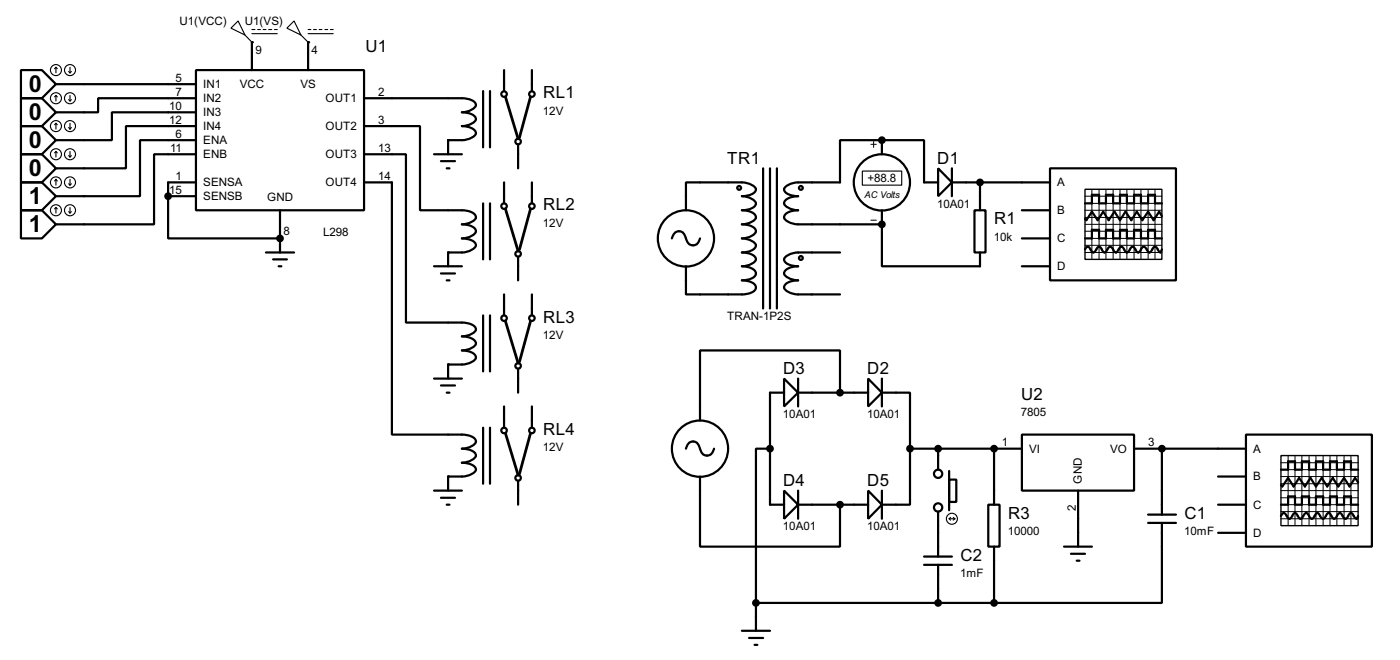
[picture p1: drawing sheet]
<svg xmlns="http://www.w3.org/2000/svg" width="254mm" height="120mm" viewBox="0 0 254 120" stroke-linecap="round" stroke-linejoin="round" font-family="sans-serif">
<g fill="#000">
<circle cx="45.7" cy="7.7" r=".2"/>
<circle cx="55.9" cy="7.7" r=".2"/>
<circle cx="30.5" cy="35.6" r=".2"/>
<circle cx="81.3" cy="25.4" r=".2"/>
<circle cx="160" cy="25.4" r=".2"/>
<circle cx="50.8" cy="43.2" r=".2"/>
<circle cx="81.3" cy="45.8" r=".2"/>
<circle cx="160" cy="40.7" r=".2"/>
<circle cx="81.3" cy="66.1" r=".2"/>
<circle cx="81.3" cy="86.4" r=".2"/>
<circle cx="180.4" cy="81.3" r=".2"/>
<circle cx="210.8" cy="81.3" r=".2"/>
</g>
<g fill="none" stroke="#000" stroke-width=".4">
<path d="M3.8 12.7h3.8l2.6 2.6-2.6 2.5h-3.8zM3.8 17.8h3.8l2.6 2.6-2.6 2.5h-3.8zM10.2 15.3h25.4M35.6 12.7h30.5v25.4h-30.5zM35.6 17.8h-17.8v2.6h-7.6M45.7 7.7v5M55.9 7.7v5M66.1 17.8h17.7a3.2 3.2 0 0 1 2.5 .9 .89 .89 0 0 1-.7 1.2l-1.2 .4-.6 .1a3.2 3.2 0 0 1 2.5 .8 .86 .86 0 0 1-.7 1.2l-1.2 .4-.6 .1a2.33 2.33 0 0 1 2.6 1.3 2.68 2.68 0 0 1-2.6 1.2h-2.5v2.6M87.7 16.5v10.2M88.9 16.5v10.2M91.5 12.7v3.8M96.5 12.7v3.8"/>
<path d="M3.8 22.9h3.8l2.6 2.5-2.6 2.6h-3.8zM3.8 28h3.8l2.6 2.5-2.6 2.6h-3.8zM3.8 33.1h3.8l2.6 2.5-2.6 2.5h-3.8zM3.8 38.1h3.8l2.6 2.6-2.6 2.5h-3.8zM30.5 35.6v7.6h20.3M30.5 35.6h5.1M35.6 25.4h-10.2v10.2h-15.2M35.6 28h-7.6v12.7h-17.8M35.6 20.4h-15.3v5h-10.1M35.6 22.9h-12.7v7.6h-12.7M35.6 33.1h-5.1v2.5M50.8 38.1v7.7"/>
<path d="M66.1 22.9h10.1v15.2h5.1a8.4 8.4 0 0 1 4.3 .4 .89 .89 0 0 1 .8 .8 .89 .89 0 0 1-.8 .9l-1.2 .4-.6 .1a3.2 3.2 0 0 1 2.5 .8 .9 .9 0 0 1-.7 1.3l-1.2 .3-.6 .1a3.2 3.2 0 0 1 2.5 .9 .89 .89 0 0 1-.7 1.2 6.7 6.7 0 0 1-4.3 .5v2.5M66.1 28h7.6v30.5h7.6a8.6 8.6 0 0 1 4.3 .3 .87 .87 0 0 1 .7 1.2 3.2 3.2 0 0 1-2.5 1 2.33 2.33 0 0 1 2.6 1.3 2.68 2.68 0 0 1-2.6 1.2 3.1 3.1 0 0 1 2.5 .9 .88 .88 0 0 1-.7 1.2 7.1 7.1 0 0 1-4.3 .5v2.5M66.1 33.1h5v45.7h10.2a8.6 8.6 0 0 1 4.3 .3 .88 .88 0 0 1 .7 1.2 3.1 3.1 0 0 1-2.5 1 3.2 3.2 0 0 1 2.5 .9 .89 .89 0 0 1-.7 1.2l-1.2 .4-.6 .1a3.2 3.2 0 0 1 2.5 .8 .86 .86 0 0 1-.7 1.2 7.1 7.1 0 0 1-4.3 .5v2.5M78.8 28h5M80 29.2h2.6M81.1 30.5h.5M87.7 36.9v10.1M88.9 36.9v10.1M91.5 33.1v3.8M94 26.2v4.3M96.5 33.1v3.8M124.5 38.1v-5h10.1a2.68 2.68 0 0 1 2.6 1.2 1.47 1.47 0 0 1-1.4 1.1l-1.2 .2a2.7 2.7 0 0 1 2.6 1.3 1.47 1.47 0 0 1-1.4 1l-1.2 .2a3.1 3.1 0 0 1 2.5 .9 .88 .88 0 0 1-.7 1.2l-1.2 .4-.6 .1a3.2 3.2 0 0 1 2.5 .8 .9 .9 0 0 1-.7 1.3l-1.2 .3-.6 .1a2.68 2.68 0 0 1 2.6 1.3 2.33 2.33 0 0 1-2.6 1.3 3.2 3.2 0 0 1 2.5 .8 .86 .86 0 0 1-.7 1.2l-1.2 .4-.6 .1a2.33 2.33 0 0 1 2.6 1.3 1.47 1.47 0 0 1-1.4 1l-1.2 .2a3.1 3.1 0 0 1 2.5 .9 .93 .93 0 0 1-.7 1.3l-1.8 .4h-10.1v-5.1"/>
<path d="M138.5 30.5v25.4M139.7 30.5v25.4M141 30.5v25.4M160 25.4h-7.6v7.7h-7.6a2.68 2.68 0 0 0-2.5 1.2 1.47 1.47 0 0 0 1.3 1.1l1.2 .2a2.33 2.33 0 0 0-2.5 1.3 2.68 2.68 0 0 0 2.5 1.2 3.1 3.1 0 0 0-2.5 .9 .88 .88 0 0 0 .7 1.2l1.2 .4 .6 .1h15.2M160 25.4h7.7v7.7h2.5M160 25.4v2.6M160 38.1v2.6M170.2 30.5l2.5 2.6-2.5 2.5zM172.7 33.1h17.8M172.7 30.5v5.1M176.8 38.1h2v7.7h-2zM177.8 33.1v5"/>
<path d="M185.4 38.1h5.1M190.5 30.5h22.9v20.3h-22.9zM196.9 36.9h1.2v-1.6h1.3v1.6h1.3v-1.6h1.3v1.6h1.2v-1.6h1.3v1.6h1.3v-1.6h1.2v1.6h1.3v-1.6h1.3v1.6h1.2M210.8 39.2l-.5-.8-1 1.5-1-1.5-1 1.5-1-1.5-1 1.5-1.1-1.5-1 1.5-1-1.5-1 1.5-1-1.5-1 1.5-1.1-1.5-1 1.5-.2-.2M48.3 45.8h5.1M49.6 47h2.5M50.6 48.3h.5M78.8 48.3h5M80 49.6h2.6M81.1 50.8h.5M87.7 57.2v10.1M88.9 57.2v10.1"/>
<path d="M91.5 53.4v3.8M94 46.5v4.3M96.5 53.4v3.8M121.9 43.2a1.29 1.29 0 0 1 2-1.1l.6 1.1a1.28 1.28 0 0 0 1.2 1.3 1.28 1.28 0 0 0 1.3-1.3M152.4 45.8h-7.6a2.68 2.68 0 0 0-2.5 1.2 1.47 1.47 0 0 0 1.3 1.1l1.2 .2a2.33 2.33 0 0 0-2.5 1.3 2.68 2.68 0 0 0 2.5 1.2 3.1 3.1 0 0 0-2.5 .9 .88 .88 0 0 0 .7 1.2l1.2 .4 .6 .1h7.6M160 40.7v7.6h17.8v-2.5M185.4 48.3h5.1M185.4 43.2h5.1M196.9 45.2l.2-.4 .3-.1 .2 .1 .5 .8 .3 .2 .2-.2 .5-.8 .3-.1 .3 .1 .4 .8 .3 .2 .3-.2 .5-.8a.6 .6 0 0 1 .8 .5l.5 .5 .2-.2 .5-.8 .3-.1 .2 .1 .5 .8 .3 .2 .2-.2 .5-.8 .3-.1 .2 .1 .5 .8 .3 .2 .3-.2 .5-.8a.6 .6 0 0 1 .8 .5l.5 .5 .2-.2 .5-.8 .3-.1 .2 .1 .5 .8 .3 .2 .2-.6M196.9 43.2h1.2v-1.5h1.3v1.5h1.3v-1.5h1.3v1.5h1.2v-1.5h1.3v1.5h1.3v-1.5h1.2v1.5h1.3v-1.5h1.3v1.5h1.2M78.8 68.6h5M80 69.9h2.6"/>
<path d="M81.1 71.2h.5M87.7 77.5v10.2M88.9 77.5v10.2M91.5 73.7v3.8M94 66.8v4.4M96.5 73.7v3.8M142.3 68.6l2.5 2.6-2.5 2.5zM142.3 71.2h-2.6v20.3h2.6M144.8 71.2h12.7M144.8 68.6v5.1M152.4 71.2v-7.7h-25.4v12.7M157.5 68.6l2.5 2.6-2.5 2.5z"/>
<path d="M160 71.2h5.1v10.1M160 68.6v5.1M185.4 78.8h20.4v10.1h-20.4zM226.1 78.8h22.8v20.3h-22.8zM78.8 88.9h5M80 90.2h2.6M81.1 91.5h.5M94 87.2v4.3M124.5 81.3a1.28 1.28 0 0 1 1.9-1.1l.6 1.1a1.28 1.28 0 0 0 1.3 1.3 1.28 1.28 0 0 0 1.3-1.3M127 86.4v12.7h25.4v-7.6M139.7 81.3h-2.5v28M142.3 88.9l2.5 2.6-2.5 2.5z"/>
<path d="M144.8 91.5h12.7M144.8 88.9v5.1M157.5 88.9l2.5 2.6-2.5 2.5zM160 88.9v5.1M165.1 81.3v10.2h-5.1M165.1 81.3h20.3M170.2 81.3v3.8M170.2 92.7v8.2M172.2 86.9h1.3v4.1h-1.3zM172.2 85.4v7.1M179.3 91.5h2.1v7.6h-2.1zM180.4 81.3v10.2"/>
<path d="M180.4 99.1v10.2M193.1 99.1h5M195.6 88.9v10.2M205.8 81.3h20.3M208.3 94.8h5.1M208.3 93.3h5.1M210.8 94.8v14.5h-30.4M210.8 81.3v12M221 91.5h5.1M221 86.4h5.1M221 96.6h5.1M232.4 93.5l.5-.5 .3 .1 .5 .8 .3 .1 .2-.1 .5-.8 .3-.1 .2 .1 .5 .8 .3 .1 .2-.1 .5-.8 .3-.1 .2 .1 .5 .8 .3 .1 .3-.1 .5-.8 .2-.1 .3 .1 .2 .4a.54 .54 0 0 0 .8 .4l.5-.8 .3-.1 .2 .1 .5 .8 .3 .1 .2-.1 .5-.8 .3-.1 .2 .1 .5 .8 .3 .1 .3-.1 .4-.8 .3-.1 .3 .1 .5 .8 .3 .1 .2-.5"/>
<path d="M232.4 91.5h1.3v-1.5h1.3v1.5h1.2v-1.5h1.3v1.5h1.3v-1.5h1.3v1.5h1.2v-1.5h1.3v1.5h1.3v-1.5h1.2v1.5h1.3M232.4 85.1h1.3v-1.5h1.3v1.5h1.2v-1.5h1.3v1.5h1.3v-1.5h1.3v1.5h1.2v-1.5h1.3v1.5h1.3v-1.5h1.2v1.5h1.3M246.4 87.4l-.5-.8-1 1.6-1-1.6-1.1 1.6-1-1.6-1 1.6-1-1.6-1 1.6-1-1.6-1 1.6-1.1-1.6-1 1.6-1-1.6-1 1.6-.3-.3M134.6 114.3h5.1M135.9 115.6h2.6M136.9 116.9h.5M137.2 109.3h43.2M137.2 109.3v5M167.7 102.4h5M167.7 100.9h5M170.2 102.4v6.9M194.3 100.4h2.6"/>
<path d="M195.4 101.6h.5"/>
<circle cx="91.4" cy="17.1" r=".5"/>
<circle cx="96.5" cy="17.1" r=".5"/>
<circle cx="91.4" cy="37.4" r=".5"/>
<circle cx="94" cy="25.7" r=".5"/>
<circle cx="96.5" cy="37.4" r=".5"/>
<circle cx="134.1" cy="34.1" r=".35"/>
<circle cx="145.3" cy="34.1" r=".35"/>
<circle cx="160" cy="33.1" r="5.1"/>
<circle cx="91.4" cy="57.7" r=".5"/>
<circle cx="94" cy="46" r=".5"/>
<circle cx="96.5" cy="57.7" r=".5"/>
<circle cx="124.4" cy="43.2" r="5.1"/>
<circle cx="145.3" cy="46.8" r=".35"/>
<circle cx="91.4" cy="78" r=".5"/>
<circle cx="94" cy="66.3" r=".5"/>
<circle cx="96.5" cy="78" r=".5"/>
<circle cx="94" cy="86.6" r=".5"/>
<circle cx="127" cy="81.3" r="5.1"/>
<circle cx="170.2" cy="92" r=".75"/>
<circle cx="170.2" cy="85.9" r=".75"/>
</g>
<g fill="none" stroke="#000" stroke-width=".2">
<path d="M10.2 12.2l-.3 .3M10.2 12.2l.2 .3M10.2 12.2v1M10.2 17.3v1M10.2 17.3l-.3 .3M10.2 17.3l.2 .3M12.5 13l.2 .2M12.5 18.1l.2 .2M12.7 12.2v1M12.7 17.3v1M13 13l-.3 .2M13 18.1l-.3 .2"/>
<path d="M41.9 5.1l1.3-1.3 1.3 2.6zM44.5 6.4l1.2 1.3M45.7 5.4h.6M45.7 6.1h4.6M46.8 5.4h.5M47.8 5.4h.5M48.8 5.4h.5M49.8 5.4h.5M52.1 5.1l1.3-1.3 1.2 2.6zM54.6 6.4l1.3 1.3M55.9 5.4h.5M55.9 6.1h4.6"/>
<path d="M56.9 5.4h.5M57.9 5.4h.5M59 5.4h.5M60 5.4h.5M10.2 22.4v1M10.2 27.5v1M10.2 32.5v1.1M10.2 37.6v1M10.2 22.4l-.3 .2M10.2 22.4l.2 .2M10.2 27.5l-.3 .2M10.2 27.5l.2 .2"/>
<path d="M10.2 32.5l-.3 .3M10.2 32.5l.2 .3M10.2 37.6l-.3 .3M10.2 37.6l.2 .3M12.5 23.1l.2 .3M12.5 28.2l.2 .3M12.5 33.3l.2 .3M12.5 38.4l.2 .2M12.7 22.4v1M12.7 27.5v1M12.7 32.5v1.1M12.7 37.6v1"/>
<path d="M13 23.1l-.3 .3M13 28.2l-.3 .3M13 33.3l-.3 .3M13 38.4l-.3 .2M156.5 31h7.1v2.6h-7.1zM172.2 94h1.1M172.2 94l.3 .3M172.5 93.8l-.3 .2M173 93.8l.3 .2M173.3 94l-.3 .3"/>
<circle cx="10.1" cy="12.7" r="1"/>
<circle cx="10.1" cy="17.8" r="1"/>
<circle cx="12.7" cy="12.7" r="1"/>
<circle cx="12.7" cy="17.8" r="1"/>
<circle cx="10.1" cy="38.1" r="1"/>
<circle cx="10.1" cy="33.1" r="1"/>
<circle cx="10.1" cy="28" r="1"/>
<circle cx="10.1" cy="22.9" r="1"/>
<circle cx="12.7" cy="33.1" r="1"/>
<circle cx="12.7" cy="38.1" r="1"/>
<circle cx="12.7" cy="28" r="1"/>
<circle cx="12.7" cy="22.9" r="1"/>
<circle cx="172.7" cy="94" r="1"/>
</g>
<path d="M91.7 17.6l2.3 7.6M96.3 17.6l-2 7.3M91.7 37.9l2.3 7.6M96.3 37.9l-2 7.3M91.7 58.2l2.3 7.6M96.3 58.2l-2 7.4M91.7 78.5l2.3 7.6M96.3 78.5l-2 7.4" fill="none" stroke="#000" stroke-width=".5"/>
<g fill="#000" stroke="#000" stroke-width=".4">
<circle cx="30.5" cy="35.6" r=".5"/>
<circle cx="160" cy="25.4" r=".5"/>
<circle cx="177.8" cy="33.1" r=".5"/>
<circle cx="50.8" cy="43.2" r=".5"/>
<circle cx="160" cy="40.7" r=".5"/>
<circle cx="152.4" cy="71.2" r=".5"/>
<circle cx="139.7" cy="81.3" r=".5"/>
<circle cx="152.4" cy="91.5" r=".5"/>
<circle cx="165.1" cy="81.3" r=".5"/>
<circle cx="170.2" cy="81.3" r=".5"/>
<circle cx="180.3" cy="81.3" r=".5"/>
<circle cx="210.8" cy="81.3" r=".5"/>
<circle cx="137.1" cy="109.3" r=".5"/>
<circle cx="170.2" cy="109.3" r=".5"/>
<circle cx="180.3" cy="109.3" r=".5"/>
</g>
<g fill="none" stroke="#000" stroke-width=".18">
<path d="M158 26.2h1M158 39.9h1M158.5 25.7v1M196.9 38.1h13.9M196.9 35.6h13.9M196.9 36.9h13.9M196.9 39.4h13.9M198.1 34.3v12.7M199.4 34.3v12.7M200.7 34.3v12.7M202 34.3v12.7M203.2 34.3v12.7"/>
<path d="M204.5 34.3v12.7M205.8 34.3v12.7M207 34.3v12.7M208.3 34.3v12.7M209.6 34.3v12.7M196.9 41.9h13.9M196.9 43.2h13.9M196.9 44.5h13.9M196.9 45.8h13.9M196.9 40.7h13.9M232.4 86.4h14M232.4 83.9h14"/>
<path d="M232.4 85.1h14M232.4 87.7h14M232.4 90.2h14M232.4 91.5h14M232.4 92.7h14M232.4 94h14M232.4 88.9h14M233.7 82.6v12.7M235 82.6v12.7M236.2 82.6v12.7M237.5 82.6v12.7M238.8 82.6v12.7"/>
<path d="M240.1 82.6v12.7M241.3 82.6v12.7M242.6 82.6v12.7M243.9 82.6v12.7M245.1 82.6v12.7"/>
</g>
<path d="M196.9 34.3h13.9v12.7h-13.9zM232.4 82.6h14v12.7h-14z" fill="none" stroke="#000" stroke-width=".25"/>
<g font-size="4.8">
<text x="5.3" y="16.6">0</text>
<text x="5.3" y="21.7">0</text>
<text x="5.3" y="26.8">0</text>
<text x="5.3" y="31.9">0</text>
<text x="5.3" y="36.9">1</text>
<text x="5.3" y="42">1</text>
</g>
<g font-size="3.4">
<text x="66.3" y="9.3">U1</text>
<text x="98.6" y="17.8">RL1</text>
<text x="132" y="29.7">TR1</text>
<text x="170.1" y="29.7">D1</text>
<text x="98.6" y="38.1">RL2</text>
<text x="180.4" y="40.7">R1</text>
<text x="98.6" y="58.5">RL3</text>
<text x="142.1" y="67.8">D3</text>
<text x="157.4" y="67.8">D2</text>
<text x="185.3" y="72.4">U2</text>
<text x="98.6" y="78.8">RL4</text>
<text x="142.1" y="88.1">D4</text>
<text x="157.4" y="88.1">D5</text>
<text x="182.9" y="94">R3</text>
<text x="214.9" y="94">C1</text>
<text x="174.3" y="101.6">C2</text>
</g>
<g font-size="2.4">
<text x="32.6" y="4.5">U1(VCC)</text>
<text x="44.4" y="4.5">U1(VS)</text>
<text x="46.4" y="9.7">9</text>
<text x="56.5" y="9.7">4</text>
<text x="31.9" y="14.8">5</text>
<text x="31.9" y="17.4">7</text>
<text x="36.9" y="15.9">IN1</text>
<text x="43.5" y="15.9">VCC</text>
<text x="54.5" y="15.9">VS</text>
<text x="68.6" y="17.4">2</text>
<text x="30.7" y="19.9">10</text>
<text x="30.7" y="22.4">12</text>
<text x="36.9" y="18.5">IN2</text>
<text x="36.9" y="21">IN3</text>
<text x="36.9" y="23.6">IN4</text>
<text x="59.1" y="18.5">OUT1</text>
<text x="59.1" y="23.6">OUT2</text>
<text x="68.6" y="22.4">3</text>
<text x="98.5" y="20.8">12V</text>
<text x="30.9" y="27.5">11</text>
<text x="31.9" y="25">6</text>
<text x="36.9" y="26.1">ENA</text>
<text x="36.9" y="28.6">ENB</text>
<text x="59.1" y="28.6">OUT3</text>
<text x="68.6" y="27.5">13</text>
<text x="30.7" y="35.2">15</text>
<text x="31.9" y="32.6">1</text>
<text x="36.9" y="33.8">SENSA</text>
<text x="59.1" y="33.8">OUT4</text>
<text x="68.6" y="32.6">14</text>
<text x="157.4" y="33">+88.8</text>
<text x="191.8" y="33.8">A</text>
<text x="36.9" y="36.3">SENSB</text>
<text x="48.5" y="36.5">GND</text>
<text x="98.5" y="41.1">12V</text>
<text x="170" y="37.7">10A01</text>
<text x="191.8" y="38.8">B</text>
<text x="51.5" y="42.6">8</text>
<text x="58.6" y="42.8">L298</text>
<text x="180.3" y="43.6">10k</text>
<text x="191.8" y="43.9">C</text>
<text x="191.8" y="48.9">D</text>
<text x="131.9" y="58">TRAN-1P2S</text>
<text x="98.5" y="61.4">12V</text>
<text x="142.1" y="75.8">10A01</text>
<text x="157.3" y="75.8">10A01</text>
<text x="185.2" y="75.4">7805</text>
<text x="98.5" y="81.7">12V</text>
<text x="181.8" y="80.9">1</text>
<text x="186.7" y="82">VI</text>
<text x="201.4" y="82">VO</text>
<text x="208.3" y="80.9">3</text>
<text x="227.4" y="82">A</text>
<text x="196.3" y="87.6" transform="rotate(-90 196.3 87.6)">GND</text>
<text x="227.4" y="87.1">B</text>
<text x="195.2" y="92.6" transform="rotate(-90 195.2 92.6)">2</text>
<text x="227.4" y="92.2">C</text>
<text x="142.1" y="96.1">10A01</text>
<text x="157.3" y="96.1">10A01</text>
<text x="182.9" y="97">10000</text>
<text x="214.9" y="97">10mF</text>
<text x="227.4" y="97.3">D</text>
<text x="174.2" y="104.6">1mF</text>
</g>
<text font-size="1.9" x="156.8" y="35.9">AC Volts</text>
</svg>
